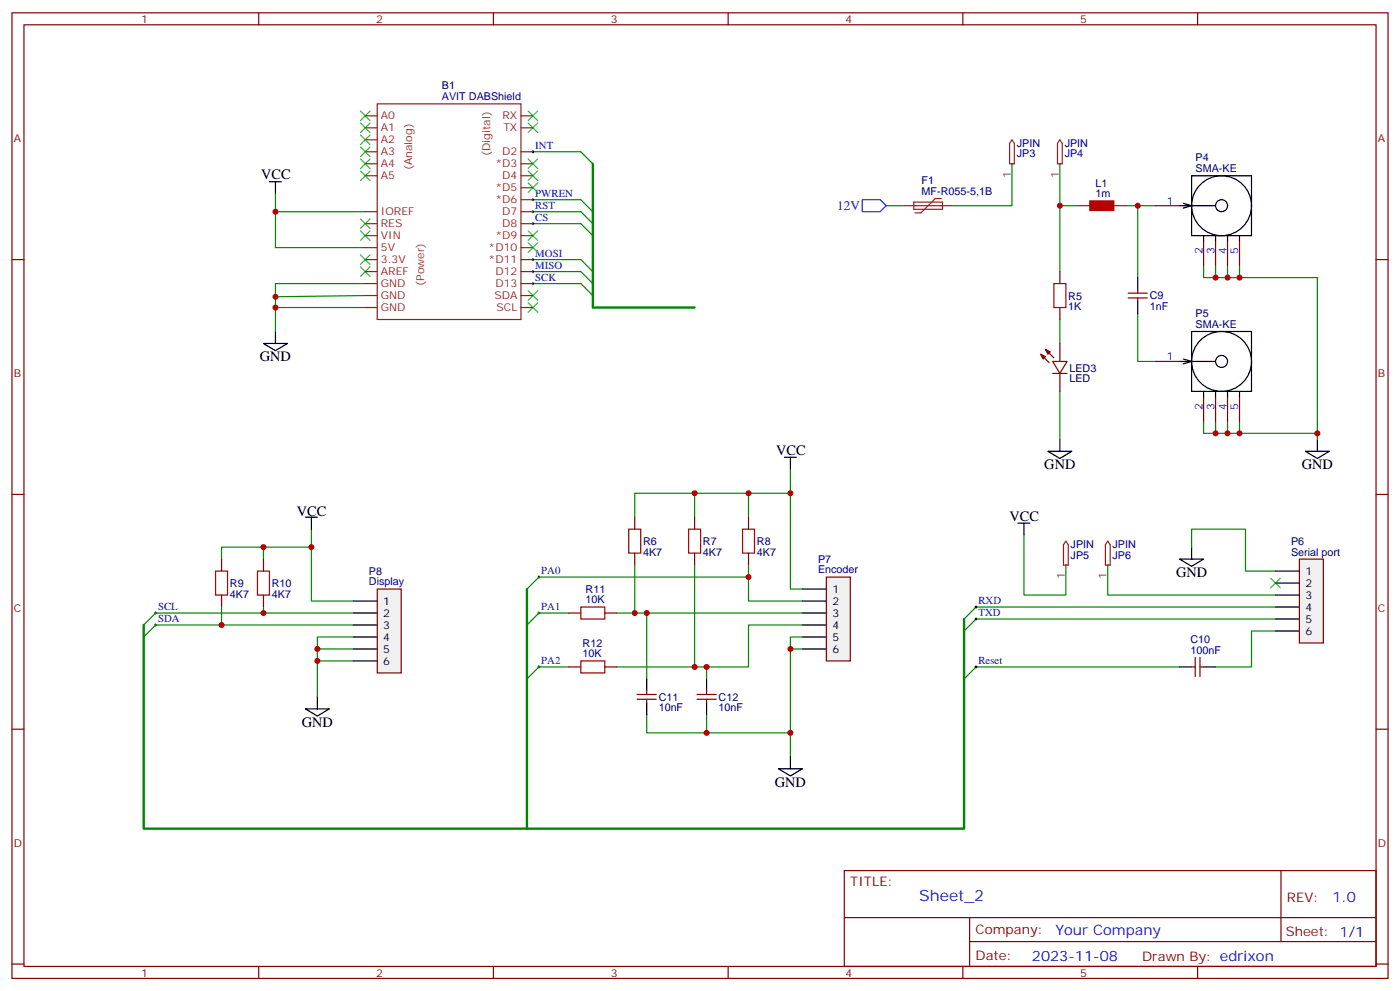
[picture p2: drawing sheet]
<svg xmlns="http://www.w3.org/2000/svg" width="412mm" height="292mm" viewBox="0 0 412 292" stroke-linecap="round" stroke-linejoin="round" font-family="sans-serif">
<g fill="none" stroke="#870000" stroke-width=".35">
<path d="M3.5 3.8h405.4v284.3h-405.4zM7.1 7.3h398.2v277.3h-398.2zM76.2 3.8v3.5M145.3 3.8v3.5M214.5 3.8v3.5M283.6 3.8v3.5M352.8 3.8v3.5M3.5 76.4h3.6M405.3 76.4h3.6M3.5 145.6h3.6M405.3 145.6h3.6M3.5 214.7h3.6"/>
<path d="M405.3 214.7h3.6M248.7 256.4h156.6v28.2h-156.6zM377.3 256.4v20.9M248.7 270.2h156.5M285.6 277.3h119.6M285.6 270.2v14.1M3.5 283.9h3.6M76.2 284.6v3.5M145.3 284.6v3.5M214.5 284.6v3.5M283.6 284.6v3.5M352.8 284.6v3.5"/>
<path d="M405.3 283.9h3.6"/>
</g>
<g fill="none" stroke="#000" stroke-width=".35">
<path d="M79.4 53.5h3.5M81.1 53.5v3.5M81.1 97.6v3.5M77.6 101.1h7.1l-3.6 2.2zM231.1 134.7h3.5M232.8 134.7v3.5M308.7 132.9h7l-3.5 2.1zM312.2 129.4v3.5M384.5 132.9h7.1l-3.5 2.1zM388.1 129.4v3.5M90 152.3h3.5M91.7 152.3v3.5"/>
<path d="M299.9 154.1h3.5M301.6 154.1v3.5M347.5 164.6h7l-3.5 2.2zM351 161.1v3.5M90 208.7h7l-3.5 2.2zM93.5 205.2v3.5M229.3 226.4h7.1l-3.6 2.1zM232.8 222.8v3.6"/>
</g>
<g fill="none" stroke="#008700" stroke-width=".35">
<path d="M81.1 57v5.3h26.5M157 44.7h14.1l3.5 3.5M157 58.8h14.1l3.5 3.5M298.1 48.2v12.4h-17.6M312.2 48.2v12.4h5.3M81.1 62.3v10.6h26.5M157 62.3h14.1l3.5 3.6M157 65.9h14.1l3.5 3.5M157 76.4h14.1l3.5 3.6M157 80h14.1l3.5 3.5M261.1 60.6h5.2M312.2 60.6v19.4"/>
<path d="M331.6 60.6h8.8M335.1 60.6v21.1M354.5 78.2v3.5h33.6v47.7M358.1 78.2v3.5M361.6 78.2v3.5M365.1 78.2v3.5M81.1 90.6h26.5M107.6 83.5h-26.5v14.1M107.6 87l-26.5 .4M157 83.5h14.1l3.5 3.5M312.2 94.1v7M335.1 92.3v14.1h5.3"/>
<path d="M312.2 115.3v14.1M232.8 138.2v7M354.5 124.1v3.5h33.6M358.1 124.1v3.5M361.6 124.1v3.5M365.1 124.1v3.5M91.7 155.8v21.2h12.4M204.6 152.3v-7.1h28.2v28.3h3.6M204.6 145.2h-17.6v7.1M220.5 145.2v7.1M301.6 157.6v17.6h12.4v-8.8M65.3 178.8v5.2h38.8"/>
<path d="M77.6 178.8v1.7h26.5M77.6 161.1v3.5M91.7 161.1h-26.4v3.5M155.2 173.5l3.5-3.6h61.8v7.1h15.9M187 166.4v14.1M204.6 166.4v30M220.5 166.4v3.5M326.3 166.4v8.8h49.4M351 161.1v-5.3h15.9v12.4h8.8M375.7 178.8h-88.2l-3.5 3.5M65.3 184h-19.4l-3.6 3.6M77.6 180.5h-31.7l-3.6 3.5"/>
<path d="M93.5 191.1h10.6M104.1 187.6h-10.6v7M104.1 194.6h-10.6v10.6M167.6 196.4h-8.9l-3.5 3.5M167.6 180.5h-8.9l-3.5 3.5M181.7 180.5h54.7M190.5 180.5v19.4M208.1 196.4v3.5M236.4 187.6h-3.6v3.5M236.4 191.1h-3.6v31.7M236.4 184h-15.9v12.4h-38.8M287.5 196.4h60"/>
<path d="M375.7 185.8h-7v10.6h-10.6M375.7 182.3h-88.2l-3.5 3.5M190.5 210.5v5.3h17.6M208.1 210.5v5.3h24.7"/>
</g>
<g fill="none" stroke="#3c3" stroke-width=".35">
<path d="M106.2 32.7l2.8 2.8M106.2 36.2l2.8 2.9M106.2 39.8l2.8 2.8M109 32.7l-2.8 2.8M109 36.2l-2.8 2.9M109 39.8l-2.8 2.8M155.6 32.7l2.8 2.8M155.6 36.2l2.8 2.9M158.4 32.7l-2.8 2.8M158.4 36.2l-2.8 2.9M106.2 43.3l2.8 2.8M106.2 46.8l2.8 2.8"/>
<path d="M106.2 50.3l2.8 2.9M109 43.3l-2.8 2.8M109 46.8l-2.8 2.8M109 50.3l-2.8 2.9M155.6 53.9l2.8 2.8M155.6 50.3l2.8 2.9M155.6 46.8l2.8 2.8M158.4 53.9l-2.8 2.8M158.4 50.3l-2.8 2.9M158.4 46.8l-2.8 2.8M106.2 64.5l2.8 2.8M106.2 68l2.8 2.8"/>
<path d="M106.2 75l2.8 2.9M106.2 78.6l2.8 2.8M109 64.5l-2.8 2.8M109 68l-2.8 2.8M109 75l-2.8 2.9M109 78.6l-2.8 2.8M155.6 71.5l2.8 2.8M155.6 68l2.8 2.8M158.4 71.5l-2.8 2.8M158.4 68l-2.8 2.8M155.6 89.1l2.8 2.9M155.6 85.6l2.8 2.8"/>
<path d="M158.4 89.1l-2.8 2.9M158.4 85.6l-2.8 2.8M374.3 170.3l2.8 2.8M377.1 170.3l-2.8 2.8"/>
</g>
<g fill="none" stroke="#000" stroke-width=".29">
<path d="M156.6 44.7h.7M156.6 58.8h.7M157 44.3v.7M157 58.5v.7M156.6 62.3h.7M156.6 65.9h.7M156.6 76.4h.7M156.6 80h.7M157 62v.7M157 65.5v.7M157 76.1v.7M157 79.6v.7"/>
<path d="M156.6 83.5h.7M157 83.1v.8M158.4 169.9h.7M158.7 169.6v.7M287.2 178.8h.7M287.5 178.4v.7M45.5 184h.7M45.5 180.5h.7M45.9 180.2v.7M45.9 183.7v.7M158.4 180.5h.7M158.4 196.4h.7"/>
<path d="M158.7 180.2v.7M158.7 196v.7M287.2 182.3h.7M287.5 181.9v.7"/>
</g>
<path d="M155.2 173.5v70.5h128.8v-61.7M42.3 184v60h112.9" fill="none" stroke="#008700" stroke-width=".71"/>
<path d="M254 58.8h5.3l1.8 1.8-1.8 1.7h-5.3z" fill="none" stroke="#00f" stroke-width=".35"/>
<path d="M382.8 164.6h7v24.7h-7z" fill="#f0f0f0" stroke="#870000" stroke-width=".35"/>
<path d="M375.7 168.2h7.1M375.7 171.7h7.1M375.7 175.2h7.1M375.7 178.8h7.1M347.5 196.4h3.5M354.5 196.4h3.6M375.7 182.3h7.1M375.7 185.8h7.1" fill="none" stroke="#000" stroke-width=".35"/>
<path d="M351 196.4h1.1M352.1 193.6v5.6M353.5 193.6v5.6M353.5 196.4h1" fill="none" stroke="#870000" stroke-width=".35"/>
<g fill="none" stroke="#8c2424" stroke-width=".35">
<path d="M107.6 34.1h3.5M107.6 37.6h3.5M111.1 30.6h42.4v63.5h-42.4zM153.5 34.1h3.5M153.5 37.6h3.5M107.6 44.7h3.5M107.6 48.2h3.5M107.6 51.8h3.5M107.6 41.2h3.5M153.5 44.7h3.5M153.5 48.2h3.5M153.5 51.8h3.5"/>
<path d="M153.5 55.3h3.5M153.5 58.8h3.5M107.6 62.3h3.5M107.6 65.9h3.5M107.6 69.4h3.5M107.6 72.9h3.5M107.6 76.4h3.5M107.6 80h3.5M153.5 62.3h3.5M153.5 65.9h3.5M153.5 69.4h3.5M153.5 72.9h3.5"/>
<path d="M153.5 76.4h3.5M153.5 80h3.5M107.6 83.5h3.5M107.6 87h3.5M107.6 90.6h3.5M153.5 83.5h3.5M153.5 87h3.5M153.5 90.6h3.5"/>
</g>
<path d="M111.1 173.5h7.1v24.7h-7.1z" fill="#f0f0f0" stroke="#870000" stroke-width=".35"/>
<path d="M104.1 177h7M104.1 180.5h7M104.1 184h7M104.1 187.6h7M104.1 191.1h7M104.1 194.6h7M190.5 199.9v3.5M208.1 199.9v3.5M190.5 207v3.5M208.1 207v3.5" fill="none" stroke="#000" stroke-width=".35"/>
<path d="M185.2 155.8h3.5v7.1h-3.5zM202.8 155.8h3.6v7.1h-3.6zM218.7 155.8h3.5v7.1h-3.5zM63.5 168.2h3.5v7h-3.5zM75.8 168.2h3.6v7h-3.6z" fill="none" stroke="#a10000" stroke-width=".35"/>
<g fill="none" stroke="#870000" stroke-width=".35">
<path d="M187 152.3v3.5M204.6 152.3v3.5M220.5 152.3v3.5M65.3 164.6v3.6M65.3 175.2v3.6M77.6 164.6v3.6M77.6 175.2v3.6M187 162.9v3.5M204.6 162.9v3.5M220.5 162.9v3.5M187.7 205.9h5.6M187.7 204.5h5.6"/>
<path d="M190.5 203.4v1.1M190.5 205.9v1.1M205.3 205.9h5.7M205.3 204.5h5.7M208.1 203.4v1.1M208.1 205.9v1.1"/>
</g>
<path d="M243.4 169.9h7.1v24.7h-7.1z" fill="#f0f0f0" stroke="#870000" stroke-width=".35"/>
<g fill="none" stroke="#000" stroke-width=".35">
<path d="M348.5 59.9l2.5 .7-2.5 .7M351 51.8h17.7v17.6h-17.7zM347.5 60.6h10.6M354.5 69.4v1.8M358.1 69.4v1.8M361.6 69.4v1.8M365.1 69.4v1.8M335.1 81.7v3.6M335.1 88.8v3.5M351 97.6h17.7v17.7h-17.7zM347.5 106.4h10.6M348.5 105.7l2.5 .7-2.5 .7"/>
<path d="M354.5 115.3v1.7M358.1 115.3v1.7M361.6 115.3v1.7M365.1 115.3v1.7M236.4 173.5h7M236.4 177h7M236.4 180.5h7M236.4 184h7M236.4 187.6h7M236.4 191.1h7"/>
<circle cx="359.8" cy="60.6" r="8.8"/>
<circle cx="359.8" cy="60.6" r="1.76"/>
<circle cx="359.8" cy="106.4" r="8.8"/>
<circle cx="359.8" cy="106.4" r="1.76"/>
</g>
<path d="M269.2 59.5h8.4v2.1h-8.4zM277.3 58.5h-1.8l-4.2 4.2h-1.8M266.3 60.6h14.2M317.5 60.6h3.5M328.1 60.6h3.5M326.3 159.3l.7 1.1v6h-1.4v-6z" fill="none" stroke="#8c2424" stroke-width=".35"/>
<path d="M321 59.2h7.1v2.8h-7.1z" fill="#a10000" stroke="#a10000" stroke-width=".35"/>
<g fill="none" stroke="#870000" stroke-width=".35">
<path d="M340.4 60.6h7.1M354.5 71.2v7M358.1 71.2v7M361.6 71.2v7M365.1 71.2v7M332.3 87.7h5.7M332.3 86.3h5.7M335.1 85.3v1M335.1 87.7v1.1M340.4 106.4h7.1M354.5 117v7.1M358.1 117v7.1"/>
<path d="M361.6 117v7.1M365.1 117v7.1"/>
</g>
<circle cx="326.3" cy="166.4" r=".18" fill="#8c2424"/>
<path d="M314 159.3l.7 1.1v6h-1.4v-6z" fill="none" stroke="#8c2424" stroke-width=".35"/>
<circle cx="314" cy="166.4" r=".18" fill="#8c2424"/>
<path d="M298.1 41.2l.7 1v6h-1.4v-6z" fill="none" stroke="#8c2424" stroke-width=".35"/>
<circle cx="298.1" cy="48.2" r=".18" fill="#8c2424"/>
<path d="M312.2 41.2l.7 1v6h-1.4v-6z" fill="none" stroke="#8c2424" stroke-width=".35"/>
<circle cx="312.2" cy="48.2" r=".18" fill="#8c2424"/>
<path d="M310.4 83.5h3.6v7.1h-3.6zM171.1 178.8h7.1v3.5h-7.1zM171.1 194.6h7.1v3.6h-7.1z" fill="none" stroke="#a10000" stroke-width=".35"/>
<path d="M312.2 80v3.5M312.2 90.6v3.5M306.6 104.3l2.4 2.5M308 102.9l2.4 2.5M310.1 106.4h4.2l-2.1 3.6zM310.1 110h4.2M312.2 101.1v5.3M312.2 110v5.3M167.6 180.5h3.5M167.6 196.4h3.5M178.2 180.5h3.5M178.2 196.4h3.5" fill="none" stroke="#870000" stroke-width=".35"/>
<g fill="#870000" stroke="#870000" stroke-width=".35">
<path d="M308 102.9l1.4 .7-.7 .7z"/>
<path d="M306.6 104.3l1.4 .7-.7 .7z"/>
</g>
<path d="M287.5 196.4l-3.5 3.5" fill="none" stroke="#008700" stroke-width=".35"/>
<path d="M287.2 196.4h.7M287.5 196v.7" fill="none" stroke="#000" stroke-width=".29"/>
<g fill="#c00">
<circle cx="81.1" cy="62.3" r=".88"/>
<circle cx="81.1" cy="87.4" r=".88"/>
<circle cx="81.1" cy="90.6" r=".88"/>
<circle cx="65.3" cy="184" r=".88"/>
<circle cx="77.6" cy="180.5" r=".88"/>
<circle cx="93.5" cy="191.1" r=".88"/>
<circle cx="93.5" cy="194.6" r=".88"/>
<circle cx="77.6" cy="161.1" r=".88"/>
<circle cx="91.7" cy="161.1" r=".88"/>
<circle cx="388.1" cy="127.6" r=".88"/>
<circle cx="358.1" cy="127.6" r=".88"/>
<circle cx="361.6" cy="127.6" r=".88"/>
<circle cx="365.1" cy="127.6" r=".88"/>
<circle cx="358.1" cy="81.7" r=".88"/>
<circle cx="361.6" cy="81.7" r=".88"/>
<circle cx="365.1" cy="81.7" r=".88"/>
<circle cx="335.1" cy="60.6" r=".88"/>
<circle cx="187" cy="180.5" r=".88"/>
<circle cx="220.5" cy="145.2" r=".88"/>
<circle cx="220.5" cy="169.9" r=".88"/>
<circle cx="232.8" cy="191.1" r=".88"/>
<circle cx="232.8" cy="215.8" r=".88"/>
<circle cx="232.8" cy="145.2" r=".88"/>
<circle cx="204.6" cy="196.4" r=".88"/>
<circle cx="208.1" cy="196.4" r=".88"/>
<circle cx="208.1" cy="215.8" r=".88"/>
<circle cx="204.6" cy="145.2" r=".88"/>
<circle cx="190.5" cy="180.5" r=".88"/>
<circle cx="312.2" cy="60.6" r=".88"/>
</g>
<path d="M174.6 48.2v42.4h30" fill="none" stroke="#008700" stroke-width=".71"/>
<text font-size="4.6" fill="#00f" x="270.8" y="265.4">Sheet_2</text>
<g font-size="4.2">
<text x="76.9" y="52.8">VCC</text>
<text x="76.6" y="106.4">GND</text>
<text x="228.6" y="133.9">VCC</text>
<text x="307.6" y="138.2">GND</text>
<text x="383.5" y="138.2">GND</text>
<text x="87.5" y="151.9">VCC</text>
<text x="297.4" y="153.4">VCC</text>
<text x="346.4" y="169.9">GND</text>
<text x="88.9" y="214">GND</text>
<text x="228.2" y="231.7">GND</text>
</g>
<g font-size="4.2" fill="#00f">
<text x="392.5" y="265.6">1.0</text>
<text x="310.9" y="275.2">Your Company</text>
<text x="304" y="283">2023-11-08</text>
</g>
<text font-size="3.9" fill="#00f" x="246.6" y="61.8">12V</text>
<g font-size="3.9" fill="#800">
<text x="250.5" y="260.9">TITLE:</text>
<text x="379.1" y="265.6">REV:</text>
<text x="287.4" y="275.1">Company:</text>
<text x="378.7" y="275.8">Sheet: 1/1</text>
<text x="287.4" y="282.8">Date:</text>
<text x="336.4" y="282.9">Drawn By: edrixon</text>
</g>
<g font-size="3.2" fill="#800">
<text x="41.6" y="6.8">1</text>
<text x="110.8" y="6.8">2</text>
<text x="179.9" y="6.8">3</text>
<text x="249.1" y="6.8">4</text>
<text x="318.2" y="6.8">5</text>
<text x="4.1" y="41.9">A</text>
<text x="405.9" y="41.9">A</text>
<text x="4.1" y="111">B</text>
<text x="405.9" y="111">B</text>
<text x="4.1" y="180.2">C</text>
<text x="405.9" y="180.2">C</text>
<text x="4.1" y="249.3">D</text>
<text x="405.9" y="249.3">D</text>
<text x="41.6" y="287.6">1</text>
<text x="110.8" y="287.6">2</text>
<text x="179.9" y="287.6">3</text>
<text x="249.1" y="287.6">4</text>
<text x="318.2" y="287.6">5</text>
</g>
<g font-size="3.2" fill="#000080">
<text x="130.2" y="29.5">AVIT DABShield</text>
<text x="130.2" y="26.3">B1</text>
<text x="299.5" y="43.2">JPIN</text>
<text x="299.5" y="46.4">JP3</text>
<text x="313.6" y="43.2">JPIN</text>
<text x="313.6" y="46.4">JP4</text>
<text x="352.2" y="47.5">P4</text>
<text x="352.2" y="50.7">SMA-KE</text>
<text x="271.5" y="57.4">MF-R055-5,1B</text>
<text x="271.5" y="54.3">F1</text>
<text x="322.7" y="58.1">1m</text>
<text x="322.7" y="54.9">L1</text>
<text x="314.7" y="88.2">R5</text>
<text x="338.7" y="88.2">C9</text>
<text x="314.7" y="91.3">1K</text>
<text x="338.7" y="91.4">1nF</text>
<text x="352.2" y="93.3">P5</text>
<text x="352.2" y="96.6">SMA-KE</text>
<text x="315" y="112.5">LED</text>
<text x="315" y="109.4">LED3</text>
<text x="189.4" y="160.6">R6</text>
<text x="207.1" y="160.6">R7</text>
<text x="223" y="160.6">R8</text>
<text x="315.4" y="161.4">JPIN</text>
<text x="327.7" y="161.4">JPIN</text>
<text x="380.3" y="160.5">P6</text>
<text x="189.4" y="163.6">4K7</text>
<text x="207.1" y="163.6">4K7</text>
<text x="223" y="163.6">4K7</text>
<text x="241" y="165.8">P7</text>
<text x="315.4" y="164.6">JP5</text>
<text x="327.7" y="164.6">JP6</text>
<text x="380.3" y="163.6">Serial port</text>
<text x="67.7" y="172.9">R9</text>
<text x="80.1" y="172.9">R10</text>
<text x="108.7" y="172.4">Display</text>
<text x="108.7" y="169.4">P8</text>
<text x="241" y="168.9">Encoder</text>
<text x="67.7" y="176">4K7</text>
<text x="80.1" y="176">4K7</text>
<text x="172.5" y="177.7">10K</text>
<text x="172.5" y="174.5">R11</text>
<text x="171.6" y="190.4">R12</text>
<text x="350.7" y="189.4">C10</text>
<text x="171.6" y="193.6">10K</text>
<text x="350.7" y="192.5">100nF</text>
<text x="194" y="209.5">10nF</text>
<text x="194" y="206.4">C11</text>
<text x="211.7" y="209.5">10nF</text>
<text x="211.7" y="206.4">C12</text>
</g>
<g font-size="3.2" fill="#8d2323">
<text x="112.2" y="35.2">A0</text>
<text x="148" y="35.2">RX</text>
<text x="112.2" y="38.7">A1</text>
<text x="148.3" y="38.7">TX</text>
<text x="112.2" y="42.2">A2</text>
<text x="112.2" y="45.8">A3</text>
<text x="144.4" y="45.9" transform="rotate(-90 144.4 45.9)">(Digital)</text>
<text x="147.9" y="45.8">D2</text>
<text x="112.2" y="49.3">A4</text>
<text x="112.2" y="52.8">A5</text>
<text x="121.4" y="50.1" transform="rotate(-90 121.4 50.1)">(Analog)</text>
<text x="145.9" y="49.3">*D3</text>
<text x="147.9" y="52.8">D4</text>
<text x="297.7" y="52.4" transform="rotate(-90 297.7 52.4)">1</text>
<text x="311.9" y="52.4" transform="rotate(-90 311.9 52.4)">1</text>
<text x="145.9" y="56.3">*D5</text>
<text x="145.9" y="59.9">*D6</text>
<text x="112.2" y="63.4">IOREF</text>
<text x="147.9" y="63.4">D7</text>
<text x="112.2" y="70.4">VIN</text>
<text x="112.2" y="66.9">RES</text>
<text x="145.9" y="70.4">*D9</text>
<text x="147.9" y="66.9">D8</text>
<text x="112.2" y="74">5V</text>
<text x="112.2" y="77.5">3.3V</text>
<text x="143.9" y="74">*D10</text>
<text x="143.9" y="77.5">*D11</text>
<text x="112.2" y="81">AREF</text>
<text x="145.9" y="81">D12</text>
<text x="112.2" y="84.6">GND</text>
<text x="112.2" y="88.1">GND</text>
<text x="125" y="84.1" transform="rotate(-90 125 84.1)">(Power)</text>
<text x="145.6" y="88.1">SDA</text>
<text x="145.9" y="84.6">D13</text>
<text x="112.2" y="91.6">GND</text>
<text x="146.3" y="91.6">SCL</text>
<text x="313.6" y="170.5" transform="rotate(-90 313.6 170.5)">1</text>
<text x="326" y="170.5" transform="rotate(-90 326 170.5)">1</text>
</g>
<g font-size="3.2" fill="#00f">
<text x="157.7" y="43.8">INT</text>
<text x="157.7" y="57.9">PWREN</text>
<text x="157.7" y="61.5">RST</text>
<text x="157.7" y="65">CS</text>
<text x="343.7" y="60.2">1</text>
<text x="157.7" y="75.6">MOSI</text>
<text x="354.2" y="74.9" transform="rotate(-90 354.2 74.9)">2</text>
<text x="357.7" y="74.9" transform="rotate(-90 357.7 74.9)">3</text>
<text x="361.2" y="74.9" transform="rotate(-90 361.2 74.9)">4</text>
<text x="364.8" y="74.9" transform="rotate(-90 364.8 74.9)">5</text>
<text x="157.7" y="79.1">MISO</text>
<text x="157.7" y="82.6">SCK</text>
<text x="343.7" y="106.1">1</text>
<text x="354.2" y="120.8" transform="rotate(-90 354.2 120.8)">2</text>
<text x="357.7" y="120.8" transform="rotate(-90 357.7 120.8)">3</text>
<text x="361.2" y="120.8" transform="rotate(-90 361.2 120.8)">4</text>
<text x="364.8" y="120.8" transform="rotate(-90 364.8 120.8)">5</text>
<text x="159.5" y="169.1">PA0</text>
<text x="46.6" y="179.6">SCL</text>
<text x="159.5" y="179.6">PA1</text>
<text x="288.2" y="177.9">RXD</text>
<text x="46.6" y="183.2">SDA</text>
<text x="288.2" y="181.4">TXD</text>
<text x="159.5" y="195.5">PA2</text>
<text x="288.2" y="195.5">Reset</text>
</g>
<g font-size="3.2">
<text x="384.5" y="169.2">1</text>
<text x="384.5" y="172.8">2</text>
<text x="112.9" y="178">1</text>
<text x="245.2" y="174.5">1</text>
<text x="245.2" y="178">2</text>
<text x="384.5" y="176.3">3</text>
<text x="384.5" y="179.8">4</text>
<text x="112.9" y="181.6">2</text>
<text x="112.9" y="185.1">3</text>
<text x="245.2" y="181.6">3</text>
<text x="245.2" y="185.1">4</text>
<text x="384.5" y="183.3">5</text>
<text x="112.9" y="188.6">4</text>
<text x="245.2" y="188.6">5</text>
<text x="384.5" y="186.9">6</text>
<text x="112.9" y="192.2">5</text>
<text x="112.9" y="195.7">6</text>
<text x="245.2" y="192.2">6</text>
</g>
</svg>
